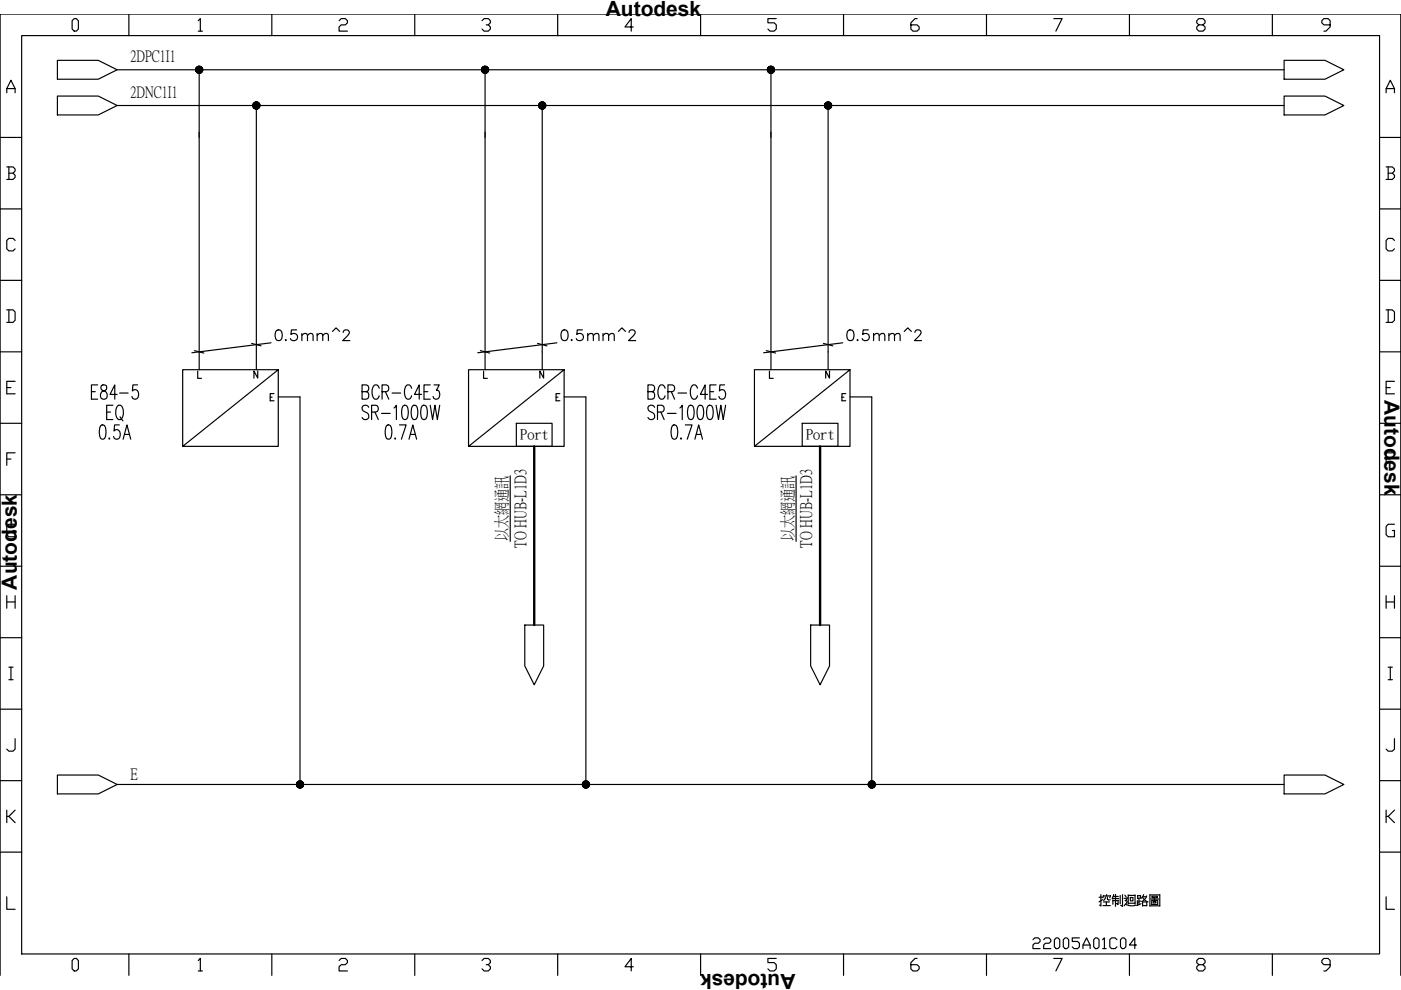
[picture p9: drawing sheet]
<svg xmlns="http://www.w3.org/2000/svg" width="297mm" height="210mm" viewBox="0 0 297 210" stroke-linecap="round" stroke-linejoin="round" font-family="sans-serif">
<g fill="none" stroke="#000" stroke-width=".25">
<path d="M1.4 19.7v-.9l.9-1.8 .9 1.8v.9M1.4 18.8h1.8M4.6 7.5h287.9v194.8h-287.9zM15.7 3.9h.5l.4 .5v1.8l-.4 .4h-.5l-.4-.4v-1.8zM27.3 3v4.5M42 4.4l.5-.5v2.7M42 6.6h.9M57.6 3v4.5M71.9 4.4l.4-.5h.9l.5 .5v.4l-.5 .5h-.9l-.4 .4v.9h1.8M87.9 3v4.5M102.2 4.4l.4-.5h.9l.5 .5v.4l-.5 .5h-.4M103.5 5.3l.5 .4v.5l-.5 .4h-.9l-.4-.4"/>
<path d="M118.2 3v4.5M134.3 5.7h-1.8l1.3-1.8v2.7M148.5 3v4.5M164.6 3.9h-1.8v.9h1.3l.5 .5v.9l-.5 .4h-.8l-.5-.4M178.8 3v4.5M194.4 3.9h-.4l-.9 .9v1.4l.5 .4h.8l.5-.4v-.5l-.5-.4h-1.3M209.2 3v4.5M223.4 3.9h1.8l-1.3 2.7M239.5 3v4.5M254.2 5.3l-.5-.5v-.4l.5-.5h.9l.4 .5v.4l-.4 .5h-.9l-.5 .4v.5l.5 .4h.9l.4-.4v-.5l-.4-.4M269.8 3v4.5M282 5.3h-1.3l-.5-.5v-.4l.5-.5h.9l.4 .5v1.3l-.9 .9h-.4"/>
<path d="M293.9 19.7v-.9l.9-1.8 .9 1.8v.9M293.9 18.8h1.8M297 3v203.8M.1 29.1h4.5M1.4 35.4h1.4l.4 .4v.5l-.4 .4M1.9 36.7h.9l.4 .5v.4l-.4 .4h-1.4M1.9 35.4v2.6M292.5 29.1h4.5M293.9 35.4h1.3l.5 .4v.5l-.5 .4M294.3 36.7h.9l.5 .5v.4l-.5 .4h-1.3M294.3 35.4v2.6M.1 44.3h4.5"/>
<path d="M.1 59.4h4.5M3.2 51l-.4-.5h-.9l-.5 .5v1.8l.5 .4h.9l.4-.4M292.5 44.3h4.5M292.5 59.4h4.5M295.7 51l-.5-.5h-.9l-.4 .5v1.8l.4 .4h.9l.5-.4M.1 74.6h4.5M1.4 65.7h1.4l.4 .4v1.8l-.4 .5h-1.4M1.9 65.7v2.7M292.5 74.6h4.5M293.9 65.7h1.3l.5 .4v1.8l-.5 .5h-1.3M294.3 65.7v2.7M.1 89.8h4.5"/>
<path d="M1.4 82.2h.9M1.4 97.3h.9M3.2 80.8h-1.8v2.7h1.8M3.2 96h-1.8v2.7M292.5 89.8h4.5M293.9 82.2h.9M293.9 97.3h.9M295.7 80.8h-1.8v2.7h1.8M295.7 96h-1.8v2.7M.1 104.9h4.5M3.2 111.2h-1.3l-.5 .4v1.8l.5 .4h1.3v-1.3h-.4M292.5 104.9h4.5"/>
<path d="M295.7 111.2h-1.4l-.4 .4v1.8l.4 .4h1.4v-1.3h-.5M.1 120.1h4.5M.1 135.2h4.5M1.4 126.3v2.7M1.4 127.6h1.8M3.2 126.3v2.7M292.5 120.1h4.5M292.5 135.2h4.5M293.9 127.6h1.8M293.9 126.3v2.7M295.7 126.3v2.7M.1 150.4h4.5"/>
<path d="M1.9 141.5h.9M1.9 144.1h.9M2.3 141.5v2.6M3.2 156.6v2.2l-.4 .5h-.9l-.5-.5M292.5 150.4h4.5M294.3 141.5h.9M294.3 144.1h.9M294.8 141.5v2.6M295.7 156.6v2.2l-.5 .5h-.9l-.4-.5M.1 165.5h4.5M1.4 171.8v2.6M1.9 173.1l1.3 1.3"/>
<path d="M3.2 171.8l-1.3 1.3h-.5M292.5 165.5h4.5M293.9 171.8v2.6M294.3 173.1l1.4 1.3M295.7 171.8l-1.4 1.3h-.4M.1 180.7h4.5M1.4 190.1v2.7h1.8M292.5 180.7h4.5M293.9 190.1v2.7h1.8M15.7 203.2h.5l.4 .5v1.7l-.4 .5h-.5l-.4-.5v-1.7zM27.3 202.3v4.5M42 203.7l.5-.5v2.7"/>
<path d="M42 205.9h.9M57.6 202.3v4.5M71.9 203.7l.4-.5h.9l.5 .5v.4l-.5 .4h-.9l-.4 .5v.9h1.8M87.9 202.3v4.5M102.2 203.7l.4-.5h.9l.5 .5v.4l-.5 .4h-.4M103.5 204.5l.5 .5v.4l-.5 .5h-.9l-.4-.5M118.2 202.3v4.5M134.3 205h-1.8l1.3-1.8v2.7M148.5 202.3v4.5M164.6 203.2h-1.8v.9h1.3l.5 .4v.9l-.5 .5h-.8l-.5-.5M178.8 202.3v4.5M194.4 203.2h-.4l-.9 .9v1.3l.5 .5h.8l.5-.5v-.4l-.5-.5h-1.3"/>
<path d="M209.2 202.3v4.5M223.4 203.2h1.8l-1.3 2.7M239.5 202.3v4.5M254.2 204.5l-.5-.4v-.4l.5-.5h.9l.4 .5v.4l-.4 .4h-.9l-.5 .5v.4l.5 .5h.9l.4-.5v-.4l-.4-.5M269.8 202.3v4.5M282 204.5h-1.3l-.5-.4v-.4l.5-.5h.9l.4 .5v1.3l-.9 .9h-.4"/>
</g>
<!-- layer: 0 -->
<g fill="none" stroke="#000" stroke-width=".25">
<path d="M12.2 12.8h8.6l4 2-4 2h-8.6zM24.8 14.8h247.5M42.2 14.8v63.6M102.8 14.8v63.6M163.5 14.8v63.6M272.3 12.8h8.6l4 2-4 2h-8.6zM12.2 20.4h8.6l4 2-4 2h-8.6zM24.8 22.4h247.5M54.4 22.4v56M115 22.4v56M175.6 22.4v56M272.3 20.4h8.6l4 2-4 2h-8.6z"/>
<path d="M41.2 74.3l2 .6M41.9 78.7v1.5h.8M53.4 72.8l1.9 .5M54.6 78.7v1.5l-.8-1.5v1.5M57.5 72.7l-16.8 2.1M59 78.4v16.2h-20.3l20.3-16.2h-20.3v16.2M101.9 74.3l1.9 .6M102.5 78.7v1.5h.8M114 72.8l2 .5M115.3 78.7v1.5l-.9-1.5v1.5M118.1 72.7l-16.8 2.1M119.6 78.4v16.2h-20.3l20.3-16.2h-20.3v16.2"/>
<path d="M162.5 74.3l1.9 .6M163.1 78.7v1.5h.8M174.6 72.8l2 .5M175.9 78.7v1.5l-.8-1.5v1.5M178.7 72.7l-16.8 2.1M180.2 78.4v16.2h-20.2l20.2-16.2h-20.2v16.2M21.4 90.2l.5-.1a1.55 1.55 0 0 1 .6 1.7l-.3 1.2-.5 .1a1.57 1.57 0 0 1-.6-1.7zM23.2 92.8v.3l.1-.1M25.3 90.1h-1l-.1 1.3a.68 .68 0 0 1 .6-.3 .68 .68 0 0 1 .6 .4 .94 .94 0 0 1 0 1.2 .94 .94 0 0 1-1.1 .3l-.2-.5M26.1 93.1l.8-3 .8 3M57.3 84.2h.4M58.1 83.5h-.8v1.5h.8"/>
<path d="M59 84.2h4.6v82.1M78.2 86.4a.72 .72 0 0 0-1-.5 .72 .72 0 0 0-.3 1l.9 .6a.77 .77 0 0 1 .2 1.3 .77 .77 0 0 1-1.2-.3M78.8 87.4h.9a.76 .76 0 0 0 .5-.8 .76 .76 0 0 0-.5-.7h-.9v3.1M79.5 87.4l.7 1.6M82 90.2l.5-.1a1.55 1.55 0 0 1 .6 1.7l-.3 1.2-.5 .1a1.57 1.57 0 0 1-.6-1.7zM83.5 86.5l.5-.6v3.1M83.8 92.8v.3l.1-.1M84.7 90.1h1.4l-1 3M85.5 86.1l.5-.2a1.56 1.56 0 0 1 .6 1.8l-.3 1.1-.5 .2a1.55 1.55 0 0 1-.7-1.8zM86.7 93.1l.8-3 .8 3M87 92.1h1M87.5 86.1l.5-.2a1.56 1.56 0 0 1 .6 1.8l-.3 1.1-.5 .2a1.56 1.56 0 0 1-.6-1.8z"/>
<path d="M89.5 86.1l.5-.2a1.55 1.55 0 0 1 .6 1.8l-.3 1.1-.5 .2a1.56 1.56 0 0 1-.6-1.8zM91.2 85.9l.5 3.1 .5-3.1 .5 3.1 .5-3.1M109.5 89.8h7.6v4.8h-7.6zM117.9 84.2h.4M118.7 83.5h-.8v1.5h.8M119.6 84.2h4.6v82.1M138.8 86.4a.72 .72 0 0 0-1-.5 .72 .72 0 0 0-.3 1l.9 .6a.77 .77 0 0 1 .2 1.3 .77 .77 0 0 1-1.2-.3M139.4 87.4h.9a.76 .76 0 0 0 .5-.8 .76 .76 0 0 0-.5-.7h-.9v3.1M140.1 87.4l.7 1.6M142.6 90.2l.5-.1a1.55 1.55 0 0 1 .6 1.7l-.3 1.2-.5 .1a1.56 1.56 0 0 1-.6-1.7zM144.1 86.5l.5-.6v3.1M144.4 92.8v.3l.1-.1"/>
<path d="M145.3 90.1h1.4l-1 3M146.1 86.1l.5-.2a1.56 1.56 0 0 1 .6 1.8l-.3 1.1-.5 .2a1.55 1.55 0 0 1-.6-1.8zM147.3 93.1l.8-3 .8 3M147.6 92.1h1M148.1 86.1l.5-.2a1.56 1.56 0 0 1 .6 1.8l-.3 1.1-.5 .2a1.55 1.55 0 0 1-.6-1.8zM150.1 86.1l.5-.2a1.56 1.56 0 0 1 .6 1.8l-.3 1.1-.5 .2a1.56 1.56 0 0 1-.6-1.8zM151.8 85.9l.5 3.1 .5-3.1 .5 3.1 .5-3.1M170.1 89.8h7.6v4.8h-7.6zM178.5 84.2h.4M179.3 83.5h-.8v1.5h.8M180.2 84.2h4.6v82.1M108.2 100.9v13.9"/>
<path d="M168.8 100.9v13.9M111.3 132.5h4v8.7l-2 4-2-4zM171.9 132.5h4v8.7l-2 4-2-4zM12.2 164.3h8.6l4 2-4 2h-8.6zM24.8 166.3h247.5M272.3 164.3h8.6l4 2-4 2h-8.6z"/>
</g>
<g fill="#000" stroke="#000" stroke-width=".21">
<path d="M42.2 14.8h.8v.1zM102.8 14.8h.8v.1zM163.5 14.8h.7v.1zM54.4 22.4h.7v.1zM115 22.4h.7v.1zM175.6 22.4h.7v.1zM63.6 166.3h.8v.1zM124.2 166.3h.8v.1zM184.8 166.3h.8v.1z"/>
<path d="M41.5 14.9v.1l.7-.2zM41.5 15l.7-.2-.6 .3zM41.6 15.1v.1l.6-.4z"/>
<path d="M41.5 14.6v.1l.7 .1zM41.5 14.7l.7 .1h-.7zM41.5 14.8v.1l.7-.1z"/>
<path d="M41.6 15.2l.1 .1 .5-.5zM41.7 15.3l.5-.5-.4 .6zM42.2 14.8l-.4 .6 .1 .1z"/>
<path d="M41.7 14.3h-.1l.6 .5zM41.6 14.3l.6 .5-.6-.4zM41.6 14.4l-.1 .2 .7 .2z"/>
<path d="M42.2 14.8l-.3 .7h.1zM42.2 14.8l-.1 .7h-.1zM42.2 14.8l-.1 .7 .1 .1z"/>
<path d="M41.9 14.1l.3 .7-.2-.7zM41.8 14.2l.1-.1 .3 .7zM41.7 14.3l.5 .5-.4-.6z"/>
<path d="M42.2 14.8v.8l.2-.1zM42.2 14.8l.3 .7h-.1zM42.2 14.8l.3 .7h.1z"/>
<path d="M42.2 14v.8l.2-.8zM42.1 14h.1v.8zM42 14.1l.2 .7-.1-.8z"/>
<path d="M42.2 14.8l.4 .7 .1-.1zM42.2 14.8l.6 .5-.1 .1zM42.2 14.8l.6 .5v-.1z"/>
<path d="M42.6 14.1l-.4 .7 .5-.6zM42.5 14.1h.1l-.4 .7zM42.4 14l-.2 .8 .3-.7z"/>
<path d="M42.2 14.8l.6 .4 .1-.1zM42.2 14.8l.8 .2-.1 .1zM42.2 14.8l.8 .2v-.1z"/>
<path d="M42.2 14.8l.7-.4-.1-.1zM42.2 14.8l.6-.5zM42.7 14.2l-.5 .6 .6-.5z"/>
<path d="M42.2 14.8h.8v-.1zM42.2 14.8l.8-.2v.1zM42.2 14.8l.8-.2-.1-.2z"/>
<path d="M102.1 14.9v.1l.7-.2zM102.1 15l.7-.2-.6 .3zM102.2 15.1v.1l.6-.4z"/>
<path d="M102.1 14.6v.1l.7 .1zM102.1 14.7l.7 .1h-.7zM102.1 14.8v.1l.7-.1z"/>
<path d="M102.2 15.2l.1 .1 .5-.5zM102.3 15.3l.5-.5-.4 .6zM102.8 14.8l-.4 .6 .1 .1z"/>
<path d="M102.3 14.3h-.1l.6 .5zM102.2 14.3l.6 .5-.6-.4zM102.2 14.4l-.1 .2 .7 .2z"/>
<path d="M102.8 14.8l-.3 .7h.1zM102.8 14.8l-.1 .7h-.1zM102.8 14.8l-.1 .7 .1 .1z"/>
<path d="M102.5 14.1l.3 .7-.2-.7zM102.4 14.2l.1-.1 .3 .7zM102.3 14.3l.5 .5-.4-.6z"/>
<path d="M102.8 14.8v.8l.2-.1zM102.8 14.8l.3 .7h-.1zM102.8 14.8l.3 .7h.1z"/>
<path d="M102.8 14v.8l.2-.8zM102.7 14h.1v.8zM102.6 14.1l.2 .7-.1-.8z"/>
<path d="M102.8 14.8l.4 .7 .1-.1zM102.8 14.8l.6 .5-.1 .1zM102.8 14.8l.6 .5 .1-.1z"/>
<path d="M103.2 14.1l-.4 .7 .5-.6zM103.1 14.1h.1l-.4 .7zM103 14l-.2 .8 .3-.7z"/>
<path d="M102.8 14.8l.7 .4v-.1zM102.8 14.8l.8 .2-.1 .1zM102.8 14.8l.8 .2v-.1z"/>
<path d="M102.8 14.8l.7-.4v-.1zM102.8 14.8l.6-.5h.1zM103.3 14.2l-.5 .6 .6-.5z"/>
<path d="M102.8 14.8h.8v-.1zM102.8 14.8l.8-.2v.1zM102.8 14.8l.8-.2-.1-.2z"/>
<path d="M162.7 14.9v.1l.8-.2zM162.7 15l.8-.2-.7 .3zM162.8 15.1v.1l.7-.4z"/>
<path d="M162.7 14.6v.1l.8 .1zM162.7 14.7l.8 .1h-.8zM162.7 14.8v.1l.8-.1z"/>
<path d="M162.8 15.2l.1 .1 .6-.5zM162.9 15.3l.6-.5-.5 .6zM163.5 14.8l-.5 .6 .1 .1z"/>
<path d="M162.9 14.3h-.1l.7 .5zM162.8 14.3l.7 .5-.7-.4zM162.8 14.4l-.1 .2 .8 .2z"/>
<path d="M163.5 14.8l-.4 .7h.1zM163.5 14.8l-.2 .7h-.1zM163.5 14.8l-.2 .7 .2 .1z"/>
<path d="M163.1 14.1l.4 .7-.3-.7zM163 14.2l.1-.1 .4 .7zM162.9 14.3l.6 .5-.5-.6z"/>
<path d="M163.5 14.8v.8l.1-.1zM163.5 14.8l.2 .7h-.1zM163.5 14.8l.2 .7h.1z"/>
<path d="M163.5 14v.8l.1-.8zM163.3 14h.2v.8zM163.2 14.1l.3 .7-.2-.8z"/>
<path d="M163.5 14.8l.3 .7 .1-.1zM163.5 14.8l.5 .5-.1 .1zM163.5 14.8l.5 .5 .1-.1z"/>
<path d="M163.8 14.1l-.3 .7 .4-.6zM163.7 14.1h.1l-.3 .7zM163.6 14l-.1 .8 .2-.7z"/>
<path d="M163.5 14.8l.6 .4v-.1zM163.5 14.8l.7 .2-.1 .1zM163.5 14.8l.7 .2v-.1z"/>
<path d="M163.5 14.8l.6-.4v-.1zM163.5 14.8l.5-.5h.1zM163.9 14.2l-.4 .6 .5-.5z"/>
<path d="M163.5 14.8h.7v-.1zM163.5 14.8l.7-.2v.1zM163.5 14.8l.7-.2-.1-.2z"/>
<path d="M53.6 22.5v.1l.8-.2zM53.6 22.6l.8-.2-.7 .3zM53.7 22.7v.1l.7-.4z"/>
<path d="M53.6 22.1v.1l.8 .2zM53.6 22.2l.8 .2h-.8zM53.6 22.4v.1l.8-.1z"/>
<path d="M53.7 22.8l.1 .1 .6-.5zM53.8 22.9l.6-.5-.5 .6zM54.4 22.4l-.5 .6h.1z"/>
<path d="M53.8 21.8l-.1 .1 .7 .5zM53.7 21.9l.7 .5-.7-.4zM53.7 22l-.1 .1 .8 .3z"/>
<path d="M54.4 22.4l-.4 .6 .1 .1zM54.4 22.4l-.2 .7h-.1zM54.4 22.4l-.2 .7h.2z"/>
<path d="M54 21.7l.4 .7-.3-.7zM53.9 21.8l.1-.1 .4 .7zM53.8 21.8l.6 .6-.5-.6z"/>
<path d="M54.4 22.4v.7h.1zM54.4 22.4l.2 .7h-.1zM54.4 22.4l.2 .7 .1-.1z"/>
<path d="M54.4 21.6v.8l.1-.8zM54.2 21.6h.2v.8zM54.1 21.7l.3 .7-.2-.8z"/>
<path d="M54.4 22.4l.3 .6h.1zM54.4 22.4l.5 .5-.1 .1zM54.4 22.4l.5 .5 .1-.1z"/>
<path d="M54.7 21.7l-.3 .7 .4-.6zM54.6 21.7h.1l-.3 .7zM54.5 21.6l-.1 .8 .2-.7z"/>
<path d="M54.4 22.4l.6 .4v-.1zM54.4 22.4l.7 .2-.1 .1zM54.4 22.4l.7 .2v-.1z"/>
<path d="M54.4 22.4l.6-.4v-.1zM54.9 21.8l.1 .1-.6 .5zM54.8 21.8l-.4 .6 .5-.6z"/>
<path d="M54.4 22.4h.7v-.2zM54.4 22.4l.7-.3v.1zM54.4 22.4l.7-.3-.1-.1z"/>
<path d="M114.2 22.5v.1l.8-.2zM114.2 22.6l.8-.2-.7 .3zM114.3 22.7v.1l.7-.4z"/>
<path d="M114.2 22.1v.1l.8 .2zM114.2 22.2l.8 .2h-.8zM114.2 22.4v.1l.8-.1z"/>
<path d="M114.3 22.8l.1 .1 .6-.5zM114.4 22.9l.6-.5-.5 .6zM115 22.4l-.5 .6h.1z"/>
<path d="M114.4 21.8l-.1 .1 .7 .5zM114.3 21.9l.7 .5-.7-.4zM114.3 22l-.1 .1 .8 .3z"/>
<path d="M115 22.4l-.4 .6 .1 .1zM115 22.4l-.2 .7h-.1zM115 22.4l-.2 .7h.2z"/>
<path d="M114.6 21.7l.4 .7-.3-.7zM114.5 21.8l.1-.1 .4 .7zM114.4 21.8l.6 .6-.5-.6z"/>
<path d="M115 22.4v.7h.1zM115 22.4l.2 .7h-.1zM115 22.4l.2 .7 .1-.1z"/>
<path d="M115 21.6v.8l.1-.8zM114.8 21.6h.2v.8zM114.7 21.7l.3 .7-.2-.8z"/>
<path d="M115 22.4l.3 .6h.1zM115 22.4l.5 .5-.1 .1zM115 22.4l.5 .5 .1-.1z"/>
<path d="M115.3 21.7l-.3 .7 .4-.6zM115.2 21.7h.1l-.3 .7zM115.1 21.6l-.1 .8 .2-.7z"/>
<path d="M115 22.4l.6 .4v-.1zM115 22.4l.7 .2-.1 .1zM115 22.4l.7 .2v-.1z"/>
<path d="M115 22.4l.6-.4v-.1zM115 22.4l.5-.6 .1 .1zM115.4 21.8l-.4 .6 .5-.6z"/>
<path d="M115 22.4h.7v-.2zM115 22.4l.7-.3v.1zM115 22.4l.7-.3-.1-.1z"/>
<path d="M174.8 22.5l.1 .1 .7-.2zM174.9 22.6l.7-.2-.7 .3zM174.9 22.7l.1 .1 .6-.4z"/>
<path d="M174.9 22.1l-.1 .1 .8 .2zM174.8 22.2l.8 .2h-.8zM174.8 22.4v.1l.8-.1z"/>
<path d="M175 22.8v.1l.6-.5zM175 22.9l.6-.5-.5 .6zM175.6 22.4l-.5 .6h.1z"/>
<path d="M175 21.8v.1l.6 .5zM175 21.9l.6 .5-.7-.4zM174.9 22v.1l.7 .3z"/>
<path d="M175.6 22.4l-.4 .6 .1 .1zM175.6 22.4l-.1 .7h-.2zM175.6 22.4l-.1 .7h.1z"/>
<path d="M175.2 21.7l.4 .7-.3-.7zM175.1 21.8l.1-.1 .4 .7zM175 21.8l.6 .6-.5-.6z"/>
<path d="M175.6 22.4v.7h.1zM175.6 22.4l.2 .7h-.1zM175.6 22.4l.2 .7 .1-.1z"/>
<path d="M175.6 21.6v.8l.1-.8zM175.5 21.6h.1v.8zM175.3 21.7l.3 .7-.1-.8z"/>
<path d="M175.6 22.4l.3 .6h.1zM175.6 22.4l.5 .5-.1 .1zM175.6 22.4l.5 .5 .1-.1z"/>
<path d="M175.9 21.7l-.3 .7 .4-.6zM175.8 21.7h.1l-.3 .7zM175.7 21.6l-.1 .8 .2-.7z"/>
<path d="M175.6 22.4l.6 .4 .1-.1zM175.6 22.4l.7 .2v.1zM175.6 22.4l.7 .2v-.1z"/>
<path d="M175.6 22.4l.7-.4-.1-.1zM175.6 22.4l.5-.6 .1 .1zM176 21.8l-.4 .6 .5-.6z"/>
<path d="M175.6 22.4h.7v-.2zM175.6 22.4l.7-.3v.1zM175.6 22.4l.7-.3v-.1z"/>
<path d="M62.9 166.4v.2l.7-.3zM62.9 166.6l.7-.3-.7 .4zM62.9 166.7l.1 .1 .6-.5z"/>
<path d="M62.9 166.1v.1l.7 .1zM62.9 166.2l.7 .1h-.7zM62.9 166.3v.1l.7-.1z"/>
<path d="M63 166.8l.1 .1 .5-.6zM63.6 166.3l-.4 .6h-.1zM63.6 166.3l-.4 .6 .1 .1z"/>
<path d="M63.1 165.8l-.1 .1 .6 .4zM63 165.9l.6 .4-.7-.3zM62.9 166v.1l.7 .2z"/>
<path d="M63.6 166.3l-.3 .7h.1zM63.6 166.3l-.1 .8-.1-.1zM63.6 166.3l-.1 .8h.1z"/>
<path d="M63.3 165.6l.3 .7-.2-.7zM63.2 165.7l.1-.1 .3 .7zM63.1 165.8l.5 .5-.4-.6z"/>
<path d="M63.6 166.3v.8h.1zM63.6 166.3l.2 .7-.1 .1zM63.6 166.3l.2 .7h.2z"/>
<path d="M63.6 165.6v.7l.1-.7zM63.5 165.6h.1v.7zM63.4 165.6l.2 .7-.1-.7z"/>
<path d="M63.6 166.3l.4 .7 .1-.1zM63.6 166.3l.5 .6zM63.6 166.3l.5 .6 .1-.1z"/>
<path d="M64 165.6l-.4 .7 .5-.6zM63.8 165.6h.2l-.4 .7zM63.7 165.6l-.1 .7 .2-.7z"/>
<path d="M63.6 166.3l.6 .5 .1-.1zM63.6 166.3l.7 .3v.1zM63.6 166.3l.7 .3 .1-.2z"/>
<path d="M63.6 166.3l.7-.3-.1-.1zM64.1 165.8l.1 .1-.6 .4zM64.1 165.7l-.5 .6 .5-.5z"/>
<path d="M63.6 166.3h.8v-.1zM63.6 166.3l.7-.2 .1 .1zM63.6 166.3l.7-.2v-.1z"/>
<path d="M123.5 166.4v.2l.7-.3zM123.5 166.6l.7-.3-.7 .4zM123.5 166.7l.1 .1 .6-.5z"/>
<path d="M123.5 166.1v.1l.7 .1zM123.5 166.2l.7 .1h-.7zM123.5 166.3v.1l.7-.1z"/>
<path d="M123.6 166.8l.1 .1 .5-.6zM123.7 166.9l.5-.6-.4 .6zM124.2 166.3l-.4 .6 .1 .1z"/>
<path d="M123.7 165.8l-.1 .1 .6 .4zM123.6 165.9l.6 .4-.7-.3zM123.5 166v.1l.7 .2z"/>
<path d="M124.2 166.3l-.3 .7h.1zM124.2 166.3l-.1 .8-.1-.1zM124.2 166.3l-.1 .8h.1z"/>
<path d="M123.9 165.6l.3 .7-.2-.7zM123.8 165.7l.1-.1 .3 .7zM123.7 165.8l.5 .5-.4-.6z"/>
<path d="M124.2 166.3v.8h.1zM124.2 166.3l.3 .7-.2 .1zM124.2 166.3l.3 .7h.1z"/>
<path d="M124.2 165.6v.7l.1-.7zM124.1 165.6h.1v.7zM124 165.6l.2 .7-.1-.7z"/>
<path d="M124.2 166.3l.4 .7 .1-.1zM124.2 166.3l.6 .6h-.1zM124.2 166.3l.6 .6v-.1z"/>
<path d="M124.6 165.6l-.4 .7 .5-.6zM124.5 165.6h.1l-.4 .7zM124.3 165.6l-.1 .7 .3-.7z"/>
<path d="M124.2 166.3l.6 .5 .1-.1zM124.2 166.3l.7 .3v.1zM124.2 166.3l.7 .3 .1-.2z"/>
<path d="M124.2 166.3l.7-.3-.1-.1zM124.2 166.3l.6-.5v.1zM124.7 165.7l-.5 .6 .6-.5z"/>
<path d="M124.2 166.3h.8v-.1zM124.2 166.3l.7-.2 .1 .1zM124.2 166.3l.7-.2v-.1z"/>
<path d="M184.1 166.4v.2l.7-.3zM184.1 166.6l.7-.3-.6 .4zM184.2 166.7v.1l.6-.5z"/>
<path d="M184.1 166.1v.1l.7 .1zM184.1 166.2l.7 .1h-.7zM184.1 166.3v.1l.7-.1z"/>
<path d="M184.2 166.8l.1 .1 .5-.6zM184.3 166.9l.5-.6-.4 .6zM184.8 166.3l-.4 .6 .1 .1z"/>
<path d="M184.3 165.8l-.1 .1 .6 .4zM184.2 165.9l.6 .4-.6-.3zM184.2 166l-.1 .1 .7 .2z"/>
<path d="M184.8 166.3l-.3 .7h.1zM184.8 166.3l-.1 .8-.1-.1zM184.8 166.3l-.1 .8h.1z"/>
<path d="M184.5 165.6l.3 .7-.2-.7zM184.4 165.7l.1-.1 .3 .7zM184.3 165.8l.5 .5-.4-.6z"/>
<path d="M184.8 166.3v.8h.2zM184.8 166.3l.3 .7-.1 .1zM184.8 166.3l.3 .7h.1z"/>
<path d="M184.8 165.6v.7l.2-.7zM184.7 165.6h.1v.7zM184.6 165.6l.2 .7-.1-.7z"/>
<path d="M184.8 166.3l.4 .7 .1-.1zM184.8 166.3l.6 .6h-.1zM184.8 166.3l.6 .6v-.1z"/>
<path d="M185.2 165.6l-.4 .7 .5-.6zM185.1 165.6h.1l-.4 .7zM185 165.6l-.2 .7 .3-.7z"/>
<path d="M184.8 166.3l.6 .5 .1-.1zM184.8 166.3l.8 .3-.1 .1zM184.8 166.3l.8 .3v-.2z"/>
<path d="M184.8 166.3l.7-.3-.1-.1zM184.8 166.3l.6-.5v.1zM185.3 165.7l-.5 .6 .6-.5z"/>
<path d="M184.8 166.3h.8v-.1zM184.8 166.3l.8-.2v.1zM184.8 166.3l.8-.2-.1-.1z"/>
</g>
<g fill="none" stroke="#000" stroke-width=".25">
<path d="M233 190.2h.7M233.4 189.7v2.4l-.3-.2M233.7 190.7l-.7 .5M233.9 192h1.5M234 190h1.4M234 191.2h1.2M234 189.8l-.1 .5M234.3 190.2v.3l-.3 .4M234.6 191.2v.8M234.6 189.7v.3M234.8 190.2l.1 .5 .5 .1M235.5 189.8l-.2 .5"/>
<path d="M235.9 190.5h1.3M236 190.8v.9M236 191h1.1M236 190.1h1.1M236.1 189.7l-.3 .8M236.5 189.6v2.6M237.1 190.8v1l-.4-.2M237.5 189.8v1.8M238 189.7v2.5l-.4-.3M238.3 190.5h.7M238.5 189.8l.3 .4M238.6 191h.3v.3l-.5 .8"/>
<path d="M238.7 191.7l1.2 .4 .9-.2M239 190.3l-.5 .7M239.2 189.7v2M239.2 191.5h1.5M239.2 189.8h1.5M239.7 190.3h.5v.7h-.5zM240.7 189.7v2M241.1 191v.9M241.2 189.8v.7M241.2 189.9h.6M241.5 191.1h.4M241.5 190.5v1.3"/>
<path d="M241.8 189.8v.7h-.6M241.9 191.6l-.9 .4M242.2 190.2l.5 .7 .7 .3M242.2 191.2h.9M242.2 191.2v.8h.9M242.2 192v.1M242.3 190.1h.8M242.5 189.7l-.5 .8M243.1 190l-.4 .7-.6 .5M243.1 191.1v1M243.8 189.7v2.4M243.8 189.7h2.1"/>
<path d="M243.8 192.1h2.1M244 190.6h1.7M244.2 190.9h1.3v.9h-1.3zM244.2 190h1.2v.3h-1.2zM244.5 191.1v.4h.6v-.4h-.5M244.8 190.3v.5M245.9 189.7v2.4"/>
</g>
<!-- layer: 0 -->
<path d="M113.3 94.6v37.9M173.9 94.6v37.9" fill="none" stroke="#000" stroke-width=".5"/>
<path d="M0 206.8v-203.8h297v203.8" fill="none" stroke="#000" stroke-width=".21"/>
<text font-size="6.6" x="21.9" y="90.3">EQ</text>
<g font-size="6.2">
<text x="18.3" y="85.7">E84-5</text>
<text x="75.8" y="85.7">BCR-C4E3</text>
<text x="136.5" y="85.7">BCR-C4E5</text>
</g>
<g font-size="5.7">
<text x="63.1" y="73.4">mm^2</text>
<text x="123.8" y="73.4">mm^2</text>
<text x="184.5" y="73.4">mm^2</text>
<text x="218" y="202.5">22005A01C04</text>
</g>
<g font-size="5.3">
<text x="57.5" y="73.4">0.5</text>
<text x="118.2" y="73.4">0.5</text>
<text x="178.5" y="73.4">0.5</text>
</g>
<g font-size="4.4">
<text x="122.8" y="3.4">由 Autodesk 由由由由由</text>
<text x="293.6" y="79.1" transform="rotate(90 293.6 79.1)">由 Autodesk 由由由由由</text>
<text x="3.5" y="130.7" transform="rotate(-90 3.5 130.7)">由 Autodesk 由由由由由</text>
<text x="174.3" y="206.4" transform="rotate(180 174.3 206.4)">由 Autodesk 由由由由由</text>
</g>
<g font-size="3.5">
<text x="107.5" y="114.8" transform="rotate(-90 107.5 114.8)">以太網通訊</text>
<text x="111.4" y="116.1" transform="rotate(-90 111.4 116.1)">TO HUB-L1D3</text>
<text x="168.1" y="114.8" transform="rotate(-90 168.1 114.8)">以太網通訊</text>
<text x="172" y="116.1" transform="rotate(-90 172 116.1)">TO HUB-L1D3</text>
</g>
<g font-size="3.4">
<text x="27.7" y="13">2DPC1I1</text>
<text x="27.7" y="20.6">2DNC1I1</text>
<text x="27.7" y="165.2">E</text>
</g>
<g font-size="3">
<text x="110.3" y="93.2">Port</text>
<text x="170.9" y="93.2">Port</text>
</g>
</svg>
